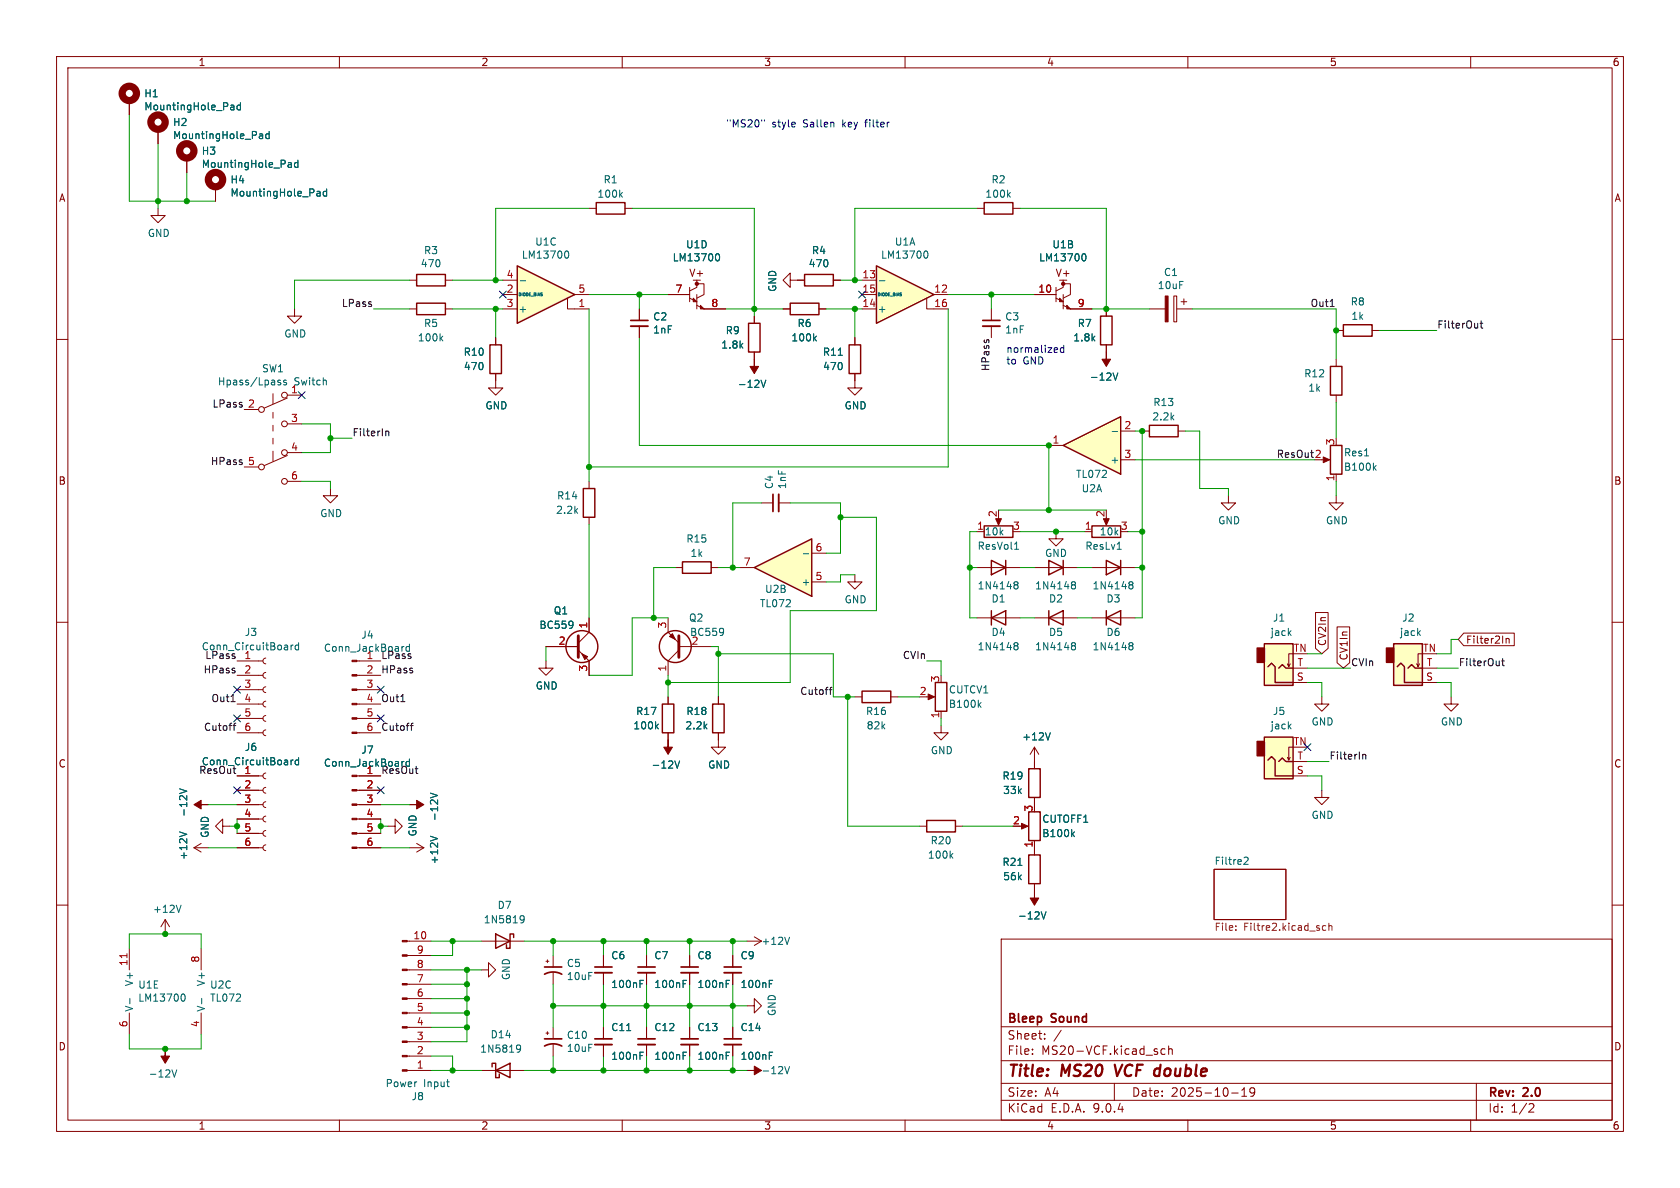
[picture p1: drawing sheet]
<svg xmlns="http://www.w3.org/2000/svg" width="297mm" height="210mm" viewBox="0 0 297 210" stroke-linecap="round" stroke-linejoin="round" font-family="sans-serif">
<g fill="none" stroke="#840000" stroke-width=".18">
<path d="M10 10h277v190h-277zM12 12h273v186h-273zM60 10v2M110 10v2M160 10v2M210 10v2M260 10v2M38.1 33v2.6M10 60h2M285 60h2M186.7 94v1.3h1.3l-1.3 1.2-1.3-1.2h1.3M10 110h2"/>
<path d="M41.9 116.8h4.6M41.9 119.4h4.6M47 116.3l-.4 .2-.1 .3 .1 .4 .4 .1M47 118.9l-.4 .1-.1 .4 .1 .3 .4 .2M63.1 116.8h4.2M63.1 119.4h4.2M172.7 109.2h7.6M172.7 100.3h7.6M182.9 109.2h7.6M182.9 100.3h7.6M193 109.2h7.7M193 100.3h7.7"/>
<path d="M285 110h2M41.9 121.9h4.6M41.9 124.5h4.6M41.9 127h4.6M41.9 129.5h4.6M47 121.4l-.4 .2-.1 .3 .1 .4 .4 .1M47 124l-.4 .1-.1 .4 .1 .3 .4 .2M47 126.5l-.4 .1-.1 .4 .1 .4 .4 .1M47 129l-.4 .2-.1 .3 .1 .4 .4 .1M63.1 121.9h4.2M63.1 124.5h4.2M63.1 127h4.2"/>
<path d="M63.1 129.5h4.2M151.1 123.2h1.3M157.5 123.2h1.2M163.8 123.2h1M166.4 128.3v1.2h1.2l-1.2 1.3-1.3-1.3h1.3M166.4 125.7v1.3M182.9 132.1l-.8 1.3M182.9 132.1l.7 1.3M182.9 132.1v3.8M233.7 139.7v1.3h1.2l-1.2 1.2-1.3-1.2h1.3M162.6 146.1h1.2M168.9 146.1h1.3"/>
<path d="M180.3 146.1h1.1M182.9 141v1.2M182.9 148.6v2.5M182.9 156.2v1.3M214.6 153.7h12.7v8.9h-12.7zM10 160h2M114.3 168.9v2M114.3 172v2M121.9 168.9v2M121.9 172v2M177 166h108v32h-108zM285 160h2"/>
<path d="M60 198v2M106.7 181.6v2M106.7 184.7v2M110 198v2M114.3 181.6v2M114.3 184.7v2M121.9 181.6v2M121.9 184.7v2M129.5 181.6v2M129.5 184.7v2M160 198v2M177 194.5h108"/>
<path d="M177 191.5h108M177 187.5h108M177 181.5h108M182.5 186.3v.1M182.5 185.5v.1M184.7 183.6v.1M184.7 182.8v.1M187.6 182.1l-1.3 2M197 191.5v3M206 185.5l-.5-.1-.3 .3v.4l.2 .2h.6M206.6 185.5l.2-.1 .4 .1v.9M206.6 184.9v1.5"/>
<path d="M210 198v2M217.7 193.2h1.2M219.5 193.8h.9M219.5 192.7l.5-.4v1.5M221.8 192.9l-.3 .3h-.3l-.2-.3 .1-.5 .4-.1 .2 .1a.99 .99 0 0 1-.3 1.4h-.3M260 198v2M261 191.5v6.5M270.5 195.1l.5 .1 .2 .3-1 1.1h1"/>
</g>
<path d="M197.1 188.2l.4 2" fill="none" stroke="#840000" stroke-width=".4"/>
<g fill="none" stroke="#006464" stroke-width=".18">
<path d="M56.2 33.8h.2l.2 .2v.7M56.6 34.6l-.4 .1M56.6 34.1l-.4 .1M57.7 33.9l-.3-.1-.3 .3 .2 .5h.4M57.7 33.4v1.3M51.5 114v.9M51.8 114l-.3 .3M52.8 114.1l-.4-.1-.2 .3 .1 .5h.5M52.8 113.6v1.3M71.4 114.3h-.2M72.4 114.3h-.5l-.1 .6M72.4 113.9v1.2"/>
<path d="M179.4 114.1l.1 .1M179.4 113.7l.3-.1 .2 .1 .1 .2-.3 .3M179.4 102.9l.3-.1 .2 .2 .1 .1-.3 .3M179.4 103.3l.1 .1M179.5 114.2h.2M179.5 114.2h-.1M179.5 103.4h.2M179.5 103.4h-.1M179.7 103.4l.3 .2-.1 .4-.2 .1-.3-.1M179.7 114.2l.3 .2-.1 .4-.2 .1-.3-.1M189.5 113.7l.4-.1 .2 .1v.2l-.2 .3M189.5 102.9l.4-.1 .2 .2v.1l-.2 .3"/>
<path d="M189.5 114.1l.2 .1M189.5 103.3l.2 .1M189.7 114.2h.2M189.7 103.4h.2M189.7 114.2h-.2M189.7 103.4h-.2M189.9 114.2l.2 .2v.4l-.2 .1-.4-.1M189.9 103.4l.2 .2v.4l-.2 .1-.4-.1M199.7 113.7l.4-.1 .1 .1 .1 .2-.2 .3M199.7 102.9l.4-.1 .1 .2 .1 .1-.2 .3M199.7 114.1l.1 .1M199.7 103.3l.1 .1"/>
<path d="M199.8 114.2h.3M199.8 103.4h.3M199.8 114.2h-.1M199.8 103.4h-.1M200.1 114.2l.2 .2-.1 .4-.1 .1-.4-.1M200.1 103.4l.2 .2-.1 .4-.1 .1-.4-.1M173.1 124.6l.3 .4M173.4 124.2l-.4 .5M185.7 129.5l-.4 1.3M168.1 151.2l.4 .5M168.5 150.9l-.5 .4M179.9 153h.8"/>
<path d="M189.6 147.4l.3 .5M189.9 147.1l-.4 .4M220 151.6l.4-.1 .3 .4-.8 .9h.8M120.8 173.9h.4M120.8 173.3h.6M128.4 173.9h.4M128.4 173.3h.6M184.1 161.2l.4 1.3 .4-1.3M110.8 182.2h.7M113.1 186.6h.5M113.1 186h.6M120.8 186.6h.4"/>
<path d="M120.8 186h.6M128.4 186.6h.4M128.4 186h.6M136 186.6h.4M136 186h.6M138.7 188.5l.5 1.3 .4-1.3"/>
</g>
<path d="M218.5 164.3v.2M218.5 163.7v.1M234.4 163.7l-.4-.1-.2 .3 .1 .5h.5M234.9 163.7l.2-.1 .3 .1 .1 .8M234.9 163.2v1.3" fill="none" stroke="#725600" stroke-width=".18"/>
<g fill="#840000" stroke="#840000" stroke-width=".18">
<path d="M132.1 189.2h1.2v-.7l1.3 .7-1.3 .8v-.8z"/>
<path d="M164.1 122.7l1.1 .5-1.1 .5z"/>
<path d="M180.6 145.5l1.1 .6-1.1 .5z"/>
<path d="M182.9 157.5v1.3h.7l-.7 1.2-.8-1.2h.8z"/>
<path d="M62.2 116.7h.9v.3h-.9z"/>
<path d="M62.2 119.3h.9v.2h-.9z"/>
<path d="M62.2 121.8h.9v.2h-.9z"/>
<path d="M62.2 124.3h.9v.3h-.9z"/>
<path d="M62.2 126.9h.9v.2h-.9z"/>
<path d="M62.2 129.4h.9v.3h-.9z"/>
</g>
<path d="M112.8 170.9h3M120.4 170.9h3M105.2 183.6h3M112.8 183.6h3M120.4 183.6h3M128 183.6h3.1" fill="none" stroke="#840000" stroke-width=".3"/>
<path d="M112.8 172h3M120.4 172h3M105.2 184.7h3M112.8 184.7h3M120.4 184.7h3M128 184.7h3.1" fill="none" stroke="#840000" stroke-width=".33"/>
<circle cx="38.1" cy="31.7" r="1.27" fill="none" stroke="#840000" stroke-width="1.3"/>
<g fill="none" stroke="#840000" stroke-width=".25">
<path d="M175.3 99.1l2.5 1.2-2.5 1.3zM177.8 99.1v2.5M185.4 99.1l2.6 1.2-2.6 1.3zM188 99.1v2.5M195.6 99.1l2.5 1.2-2.5 1.3zM198.1 99.1v2.5M175.3 109.2l2.5-1.2v2.5zM175.3 108v2.5M185.4 109.2l2.6-1.2v2.5zM185.4 108v2.5M195.6 109.2l2.5-1.2v2.5zM195.6 108v2.5"/>
<path d="M152.4 122.2h5.1v2h-5.1zM165.4 120.7h2v5h-2zM181.9 135.9h2v5.1h-2zM163.8 145h5.1v2.1h-5.1zM181.9 143.5h2v5.1h-2zM181.9 151.1h2v5.1h-2z"/>
</g>
<path d="M223.5 130.3h5.1v7.4h-5.1z" fill="#ffffc2"/>
<path d="M222.2 131.1h1.3v2.5h-1.3z" fill="#840000" stroke="#840000" stroke-width=".25"/>
<path d="M223.5 130.3h5.1v7.4h-5.1zM224.2 134.4l.6-.7 .6 .7v2.8h3.2M226.1 134.6l.6-.6 .6 .6h1.3M87 188.6v-.6h.6v2.5h.7v-.6M87.6 189.2l2.6-1.2v2.5z" fill="none" stroke="#840000" stroke-width=".25"/>
<g fill="none" stroke="#840000" stroke-width=".18">
<path d="M58.4 86.4v1.2h1.3l-1.3 1.3-1.3-1.3h1.3M228.1 133.9l-.3 .5M228.6 132.1h-.8v2.3l-.2-.5M228.6 134.6h2.5M228.6 137.2h2.5M72 179.1h4.2M72 176.5h4.2M72 174h4.2M72 171.5h4.2M72 168.9h4.2M72 166.4h4.2M85.1 171.5h1.3v-1.3l1.2 1.3-1.2 1.2v-1.2"/>
<path d="M96.5 169.9h.5M96.8 169.7v.5M97.8 168.9v2M97.8 172v2M72 189.2h4.2M72 186.7h4.2M72 184.2h4.2M72 181.6h4.2M85.1 189.2h7.6"/>
</g>
<g fill="#840000" stroke="#840000" stroke-width=".18">
<path d="M133.3 63.5v1.3h.8l-.8 1.2-.7-1.2h.7z"/>
<path d="M71.1 189.1h.9v.3h-.9z"/>
<path d="M71.1 186.6h.9v.2h-.9z"/>
<path d="M71.1 184h.9v.3h-.9z"/>
<path d="M71.1 181.5h.9v.2h-.9z"/>
<path d="M71.1 178.9h.9v.3h-.9z"/>
<path d="M71.1 176.4h.9v.3h-.9z"/>
<path d="M71.1 173.9h.9v.2h-.9z"/>
<path d="M71.1 171.3h.9v.3h-.9z"/>
<path d="M71.1 168.8h.9v.2h-.9z"/>
<path d="M71.1 166.2h.9v.3h-.9z"/>
</g>
<path d="M134.5 67.2l.5 1.3 .4-1.3M78.9 191.2h.5M79.3 192.1h.1M91.4 184.8l.4-.1 .2 .2a.84 .84 0 0 1-.3 1.1h-.3M92 185.3l-.2 .2h-.4" fill="none" stroke="#006464" stroke-width=".18"/>
<path d="M96.3 172.2a3.2 3.2 0 0 1 3 0M96.3 170.9h3" fill="none" stroke="#840000" stroke-width=".3"/>
<path d="M91.4 47l10.2 5.1-10.2 5.1z" fill="#ffffc2"/>
<g fill="none" stroke="#840000" stroke-width=".18">
<path d="M22.9 17.8v2.5M27.9 36.8v1.3h1.3l-1.3 1.3-1.2-1.3h1.2M27.9 22.9v2.5M33 27.9v2.6M104.1 36.8h1.3M110.5 36.8h1.3M52.1 54.6v1.3h1.2l-1.2 1.3-1.3-1.3h1.3M72.4 49.5h1.3M72.4 54.6h1.3M78.7 49.5h1.3M78.7 54.6h1.3M87.6 59.7v1.3"/>
<path d="M88.9 49.5h2.5M88.9 52.1h2.5M88.9 54.6h2.5M100.3 52.7v1.9h3.8M101.6 52.1h2.5M113 54.6v2M113 57.7v2M118.1 52.1h3.8M121.9 50.8v2.5M121.9 52.7l1.3 .6M123.2 49.5v1.3l-1.3 .6M123.2 50.2h1.3v1.9l-1.3 .6"/>
<path d="M123.2 54l1.3 .6h3.8M123.2 52.1v2.5M133.3 55.9v1.3M138.4 54.6h1.3M139.7 49.5v-1.2l-1.3 1.2 1.3 1.3v-1.3h2.5M144.8 54.6h1.2M147.3 49.5h1.3M236.2 58.4h1.3M242.6 58.4h1.2M43.2 72.4h2.5M48.3 69.6v1.8M48.3 72.9v1"/>
<path d="M48.3 75.2v1M48.3 77.5v1M48.3 79.8v1.7M50.8 70.4l-4.1 1.7M50.8 69.9h2.5M50.8 74.9h2.5M87.6 66v2.6h1.3l-1.3 1.3-1.2-1.3h1.2M133.3 62.2v1.3M201.9 76.2h1.3M208.3 76.2h1.2M236.2 63.5v1.3M236.2 69.9v1.2"/>
<path d="M43.2 82.6h2.5M50.8 80.5l-4.1 1.8M50.8 80h2.5M50.8 85.1h2.5M104.1 85.1v1.3M104.1 91.4v1.3M172.7 94h1.3M176.5 91.4v1.1M217.2 87.6v1.3h1.2l-1.2 1.3-1.3-1.3h1.3M233.7 81.3h1M236.2 87.6v1.3h1.3l-1.3 1.3-1.3-1.3h1.3M236.2 83.8v1.3"/>
<path d="M96.5 116.8v1.3h1.3l-1.3 1.3-1.3-1.3h1.3M96.5 114.3h5.7M102.2 114.9l1.9 1.9v2.6M104.1 109.2v2.6l-1.9 1.9M118.1 109.2v2.6l1.9 1.9M119.4 100.3h1.2M120 114.3h5.7M120 114.9l-1.9 1.9v2.6M125.7 100.3h1.3M118.1 123.2v1.3M118.1 129.5v1.3M127 129.5v2.6h1.3l-1.3 1.3-1.3-1.3h1.3"/>
<path d="M127 123.2v1.3M39.4 146.1v-1.3l-1.3 1.3 1.3 1.2v-1.2h1.2M68.6 146.1h1.2v-1.3l1.3 1.3-1.3 1.2v-1.2M72.4 149.9h2.5M73.7 149.1l1.2 .8M74.9 149.9l-1.2 .7M85.1 166.4h7.6M106.7 168.9v2M106.7 172v2M129.5 168.9v2M129.5 172v2M132.1 177.8h1.2v-1.3l1.3 1.3-1.3 1.3v-1.3"/>
<path d="M132.1 166.4h2.5M133.3 165.6l1.3 .8M134.6 166.4l-1.3 .7M96.5 182.6h.5M96.8 182.4v.5M97.8 181.6v2M97.8 184.7v2"/>
<circle cx="46.2" cy="72.4" r=".51"/>
<circle cx="50.3" cy="74.9" r=".51"/>
<circle cx="50.3" cy="69.9" r=".51"/>
<circle cx="46.2" cy="82.6" r=".51"/>
<circle cx="50.3" cy="85.1" r=".51"/>
<circle cx="50.3" cy="80" r=".51"/>
</g>
<g fill="none" stroke="#840000" stroke-width=".25">
<path d="M105.4 35.8h5.1v2h-5.1zM73.7 53.6h5v2h-5zM73.7 48.5h5v2h-5zM91.4 47l10.2 5.1-10.2 5.1zM132.3 57.2h2.1v5h-2.1zM139.7 53.6h5.1v2h-5.1zM142.2 48.5h5.1v2h-5.1zM237.5 57.4h5.1v2h-5.1zM86.6 61h2v5h-2zM203.2 75.2h5.1v2h-5.1zM235.2 64.8h2v5.1h-2zM235.2 78.7h2v5.1h-2z"/>
<path d="M103.1 86.4h2.1v5h-2.1zM120.6 99.3h5.1v2h-5.1zM174 93h5.1v2h-5.1zM117.1 124.5h2v5h-2zM126 124.5h2v5h-2zM87.6 165.1l2.6 1.3-2.6 1.2zM90.8 165.7v-.6h-.6v2.5h-.7v-.6"/>
<circle cx="102.9" cy="114.3" r="2.82"/>
<circle cx="119.4" cy="114.3" r="2.82"/>
</g>
<g fill="none" stroke="#006464" stroke-width=".18">
<path d="M40.9 18.6h.3l.2 .2v.6M41.4 19.4h-.5M41.4 18.9h-.5M42.5 18.6h-.4l-.2 .2 .1 .6h.5M42.5 18.2v1.2M46 23.7h.3l.1 .1v.7M46.4 24.4l-.4 .1M46.4 24h-.4M47.6 23.7h-.4l-.2 .2 .1 .5h.5M47.6 23.2v1.3M51.1 28.7h.2l.2 .2v.7M51.5 29.5l-.4 .1"/>
<path d="M51.5 29l-.4 .1M52.7 28.8l-.4-.1-.2 .3 .1 .5h.5M52.7 28.3v1.3M109.7 34.4l.3 .5M110 34l-.4 .5M77.9 59.8l.4 .5M78.3 59.4l-.5 .5M92 49.6h.9M100 44.4h.1a.68 .68 0 0 1 .5 .6 .68 .68 0 0 1-.5 .6h-.1M126.7 44.9h.1a.68 .68 0 0 1 .4 .6 .68 .68 0 0 1-.4 .6h-.1M144 59.8l.3 .5M144.3 59.4l-.5 .5"/>
<path d="M49.2 67.6l.4 .1 .1 .2-.2 .1h-.4M49.2 67.3h.4M50.6 67.3l-.3-.1-.2 .2 .1 .2 .4 .1v.3h-.5M179.4 97.1h.7M179.6 96l.1-.2v1.3M241.2 80.6h.8M242.9 82.6l.4 .5M243.3 82.3l-.5 .5M101.2 109.9a1.07 1.07 0 0 1-.1 1M101.3 110.3l-.1 .2M127.8 111.1l.1 .1a1.07 1.07 0 0 1-.2 1M127.9 111.6l-.1 .2"/>
<path d="M116 128.4l.4 .4M116.4 128l-.5 .5M119.3 134.5l.4 1.3 .4-1.3M76.1 147.8l1.3 .4M76.1 140.2l1.3 .4-1.3 .4M92.1 161.9h.3l.2 .1a.84 .84 0 0 1-.3 1.1h-.2M92.7 162.4l-.3 .3-.3-.1M113.1 173.9h.5M113.1 173.3h.6M136 173.9h.4M136 173.3h.6M139.6 165.7l-.4 1.2"/>
</g>
<path d="M111.5 56.6h3.1M105.2 170.9h3M128 170.9h3.1M96.3 184.9a3.2 3.2 0 0 1 3 0M96.3 183.6h3" fill="none" stroke="#840000" stroke-width=".3"/>
<path d="M111.5 57.7h3.1M105.2 172h3M128 172h3.1" fill="none" stroke="#840000" stroke-width=".33"/>
<g fill="#840000" stroke="#840000" stroke-width=".18">
<path d="M176 91.7h1l-.5 1.1z"/>
<path d="M122.6 52.7l.6 .6h-.6z"/>
<path d="M123.8 54l.7 .6h-.7z"/>
<path d="M72.4 142.2h1.3v-.7l1.2 .7-1.2 .8v-.8z"/>
<path d="M102.9 115.6l1 .5-.5 .5z"/>
<path d="M118.4 112.5l.5-.5 .5 1z"/>
<path d="M118.1 130.8v1.3h.8l-.8 1.3-.8-1.3h.8z"/>
<path d="M233.9 80.8l1.2 .5-1.2 .5z"/>
</g>
<circle cx="123.2" cy="50.2" r=".25" fill="#840000" stroke="#840000" stroke-width=".25"/>
<g fill="none" stroke="#840000" stroke-width="1.3">
<circle cx="22.9" cy="16.5" r="1.27"/>
<circle cx="27.9" cy="21.6" r="1.27"/>
<circle cx="33" cy="26.7" r="1.27"/>
</g>
<path d="M102.2 112.4v3.8M120 112.4v3.8" fill="none" stroke="#840000" stroke-width=".51"/>
<path d="M154.9 47l10.2 5.1-10.2 5.1z" fill="#ffffc2"/>
<g fill="none" stroke="#840000" stroke-width=".18">
<path d="M172.7 36.8h1.3M179.1 36.8h1.2M151.1 59.7v1.3M152.4 49.5h2.5M152.4 52.1h2.5M152.4 54.6h2.5M163.8 52.7v1.9h3.8M165.1 52.1h2.5M175.3 54.6v2M175.3 57.7v2M182.9 52.1h3.8M186.7 50.8v2.5"/>
<path d="M186.7 52.7l1.3 .6M188 49.5v1.3l-1.3 .6M188 50.2h1.2v1.9l-1.2 .6M188 54l1.2 .6h3.8M188 52.1v2.5M151.1 66v2.6h1.3l-1.3 1.3-1.2-1.3h1.2M22.9 167.6v3.9M22.9 179.1v3.8"/>
</g>
<path d="M174 35.8h5.1v2h-5.1zM154.9 47l10.2 5.1-10.2 5.1zM150.1 61h2v5h-2z" fill="none" stroke="#840000" stroke-width=".25"/>
<path d="M178.3 34.4l.3 .5M178.6 34l-.5 .5M155.5 49.6h.9M163.5 44.4h.1a.68 .68 0 0 1 .5 .6 .68 .68 0 0 1-.5 .6h-.1M191.4 44.9h.2a.68 .68 0 0 1 .4 .6 .68 .68 0 0 1-.4 .6h-.2M148.2 62.8h.7M23 176.5v1M32.2 175.8l.1-.1a.68 .68 0 0 1 .4 .6 .68 .68 0 0 1-.4 .7l-.1-.1" fill="none" stroke="#006464" stroke-width=".18"/>
<circle cx="188" cy="50.2" r=".25" fill="#840000" stroke="#840000" stroke-width=".25"/>
<g fill="#840000" stroke="#840000" stroke-width=".18">
<path d="M187.3 52.7l.7 .6h-.7z"/>
<path d="M188.6 54l.6 .6h-.6z"/>
</g>
<path d="M173.7 56.6h3.1" fill="none" stroke="#840000" stroke-width=".3"/>
<path d="M173.7 57.7h3.1" fill="none" stroke="#840000" stroke-width=".33"/>
<path d="M22.4 168.6v.7" fill="none" stroke="#a90000" stroke-width=".18"/>
<path d="M246.4 113.8h5.1v7.4h-5.1z" fill="#ffffc2"/>
<path d="M245.1 114.6h1.3v2.5h-1.3z" fill="#840000" stroke="#840000" stroke-width=".25"/>
<path d="M246.4 113.8h5.1v7.4h-5.1zM247 117.9l.6-.7 .7 .7v2.8h3.2M248.9 118.1l.7-.6 .6 .6h1.3" fill="none" stroke="#840000" stroke-width=".25"/>
<path d="M251 117.3l-.3 .6M251.5 115.6h-.8v2.3l-.3-.6M251.5 118.1h2.5M251.5 120.7h2.5M256.5 123.2v1.3h1.3l-1.3 1.2-1.2-1.2h1.2" fill="none" stroke="#840000" stroke-width=".18"/>
<path d="M29.2 185.4v1.3h.8l-.8 1.3-.8-1.3h.8z" fill="#840000" stroke="#840000" stroke-width=".18"/>
<path d="M30.4 189.1l.4 1.3 .4-1.3" fill="none" stroke="#006464" stroke-width=".18"/>
<path d="M223.5 113.8h5.1v7.4h-5.1z" fill="#ffffc2"/>
<path d="M222.2 114.6h1.3v2.5h-1.3z" fill="#840000" stroke="#840000" stroke-width=".25"/>
<path d="M193 93h5.1v2h-5.1zM223.5 113.8h5.1v7.4h-5.1zM224.2 117.9l.6-.7 .6 .7v2.8h3.2M226.1 118.1l.6-.6 .6 .6h1.3" fill="none" stroke="#840000" stroke-width=".25"/>
<g fill="none" stroke="#840000" stroke-width=".18">
<path d="M191.8 94h1.2M195.6 91.4v1.1M228.1 117.3l-.3 .6M228.6 115.6h-.8v2.3l-.2-.6M228.6 118.1h2.5M228.6 120.7h2.5M34.3 149.9l1.3 .7M34.3 149.9h2.5M35.6 149.1l-1.3 .8M29.2 162.6l-.8 1.2M29.2 162.6l.8 1.2M29.2 162.6v2.5"/>
<path d="M35.6 167.6v3.9M35.6 179.1v3.8"/>
</g>
<path d="M197.5 97.1h.7M31.7 139.4l1.3 .5-1.3 .4M31.7 147.1l1.3 .4M32 160l-.4 1.3M35.7 176.5v1" fill="none" stroke="#006464" stroke-width=".18"/>
<g fill="#840000" stroke="#840000" stroke-width=".18">
<path d="M195.1 91.7h1l-.5 1.1z"/>
<path d="M34.3 142.2l1.3-.7v.7h1.2h-1.2v.8z"/>
</g>
<path d="M133.3 100.3l10.2-5v10.1z" fill="#ffffc2"/>
<path d="M133.3 100.3l10.2-5v10.1z" fill="none" stroke="#840000" stroke-width=".25"/>
<path d="M143.5 97.8h2.5M130.8 100.3h2.5M143.5 102.9h2.5M151.1 101.6v1.3h1.3l-1.3 1.2-1.2-1.2h1.2" fill="none" stroke="#840000" stroke-width=".18"/>
<path d="M142 97.9h1" fill="none" stroke="#006464" stroke-width=".18"/>
<path d="M188 78.7l10.1-5v10.1z" fill="#ffffc2"/>
<path d="M194.6 55.9h2v5.1h-2zM188 78.7l10.1-5v10.1z" fill="none" stroke="#840000" stroke-width=".25"/>
<g fill="none" stroke="#840000" stroke-width=".18">
<path d="M22.9 17.8v2.5M27.9 22.9v2.5M33 27.9v2.6M38.1 33v2.6M87.6 59.7v1.3M113 54.6v2M113 57.7v2M118.1 52.1h3.8M124.5 54.6h3.8M133.3 55.9v1.3M138.4 54.6h1.3M141 49.5h1.2"/>
<path d="M144.8 54.6h1.2M147.3 49.5h1.3M151.1 59.7v1.3M182.9 52.1h3.8M189.2 54.6h3.8M195.6 54.6v1.3M203.2 54.6h2.8M207.5 52.3h.5v4.6h-.5zM208 54.6h2.8M208.8 53.3h1M209.3 52.8v1M87.6 66v1.3"/>
<path d="M133.3 62.2v1.3M151.1 66v1.3M185.4 78.7h2.6M195.6 61v1.2M198.1 76.2h2.6M134.6 88.9h2.1M137.7 88.9h2M198.1 81.3h2.6M96.5 114.3h5.7M104.1 109.2v2.6M104.1 116.8v2.6M232.6 108.3h2.2v6.3l-1.1 1-1.1-1z"/>
<path d="M236.4 110.8h2.2v6.4l-1.1 .9-1.1-.9zM258.8 111.9h8.9v2.2h-8.9l-1-1.1zM266.3 112.9v.8M266.3 113l.1-.1h.3l.1 .8M41.9 137.2h4.6M41.9 139.7h4.6M47 136.7l-.4 .1-.1 .4 .1 .3 .4 .2M47 139.2l-.4 .1-.1 .4 .1 .4 .4 .1M63.1 137.2h4.2M63.1 139.7h4.2M118.1 123.2v1.3M118.1 129.5v1.3"/>
<path d="M127 123.2v1.3M127 129.5v1.3M182.9 134.6v1.3M233.7 123.2v1.3h1.2l-1.2 1.2-1.3-1.2h1.3M41.9 142.2h4.6M41.9 144.8h4.6M41.9 147.3h4.6M41.9 149.9h4.6M47 141.7l-.4 .2-.1 .3 .1 .4 .4 .1M47 144.3l-.4 .1-.1 .4 .1 .3 .4 .2M47 146.8l-.4 .2-.1 .3 .1 .4 .4 .1M47 149.4l-.4 .1-.1 .4 .1 .3 .4 .2"/>
<path d="M63.1 142.2h4.2M63.1 144.8h4.2M63.1 147.3h4.2M63.1 149.9h4.2M182.9 141v1.2M182.9 148.6v2.5M182.9 156.2v1.3M106.7 168.9v2M106.7 172v2M114.3 168.9v2M114.3 172v2M121.9 168.9v2"/>
<path d="M121.9 172v2M129.5 168.9v2M129.5 172v2M106.7 181.6v2M106.7 184.7v2M114.3 181.6v2M114.3 184.7v2M121.9 181.6v2M121.9 184.7v2M129.5 181.6v2M129.5 184.7v2"/>
</g>
<g fill="none" stroke="#006464" stroke-width=".18">
<path d="M40.9 18.6h.3l.2 .2v.6M41.4 19.4h-.5M41.4 18.9h-.5M42.5 18.6h-.4l-.2 .2 .1 .6h.5M42.5 18.2v1.2M46 23.7h.3l.1 .1v.7M46.4 24.4l-.4 .1M46.4 24h-.4M47.6 23.7h-.4l-.2 .2 .1 .5h.5M47.6 23.2v1.3M51.1 28.7h.2l.2 .2v.7M51.5 29.5l-.4 .1"/>
<path d="M51.5 29l-.4 .1M52.7 28.8l-.4-.1-.2 .3 .1 .5h.5M52.7 28.3v1.3M56.2 33.8h.2l.2 .2v.7M56.6 34.6l-.4 .1M56.6 34.1l-.4 .1M57.7 33.9l-.3-.1-.3 .3 .2 .5h.4M57.7 33.4v1.3M126.7 44.9h.1a.68 .68 0 0 1 .4 .6 .68 .68 0 0 1-.4 .6h-.1M144 59.8l.3 .5M144.3 59.4l-.5 .5M191.4 44.9h.2a.68 .68 0 0 1 .4 .6 .68 .68 0 0 1-.4 .6h-.2"/>
<path d="M134.5 67.2l.5 1.3 .4-1.3M148.2 62.8h.7M196.6 76.3h1M196.8 65.9l.4 1.3 .4-1.3M101.2 109.9a1.07 1.07 0 0 1-.1 1M101.3 110.3l-.1 .2M31.7 139.4l1.3 .5-1.3 .4M51.5 134.4v.8M51.8 134.4l-.3 .2M52.8 134.4h-.4l-.2 .2 .1 .5h.5M52.8 133.9v1.3M71.4 134.6l-.2 .1"/>
<path d="M72.4 134.7h-.5l-.1 .5M72.4 134.2v1.3M116 128.4l.4 .4M116.4 128l-.5 .5M119.3 134.5l.4 1.3 .4-1.3M185.7 129.5l-.4 1.3M31.7 147.1l1.3 .4M76.1 140.2l1.3 .4-1.3 .4M76.1 147.8l1.3 .4M179.9 153h.8M189.6 147.4l.3 .5M189.9 147.1l-.4 .4"/>
<path d="M113.1 173.9h.5M113.1 173.3h.6M120.8 173.9h.4M120.8 173.3h.6M128.4 173.9h.4M128.4 173.3h.6M136 173.9h.4M136 173.3h.6M184.1 161.2l.4 1.3 .4-1.3M110.8 182.2h.7M113.1 186.6h.5M113.1 186h.6"/>
<path d="M120.8 186.6h.4M120.8 186h.6M128.4 186.6h.4M128.4 186h.6M136 186.6h.4M136 186h.6"/>
</g>
<path d="M136.7 87.4v3" fill="none" stroke="#840000" stroke-width=".3"/>
<path d="M137.7 87.4v3" fill="none" stroke="#840000" stroke-width=".33"/>
<g fill="#840000" stroke="#840000" stroke-width=".18">
<path d="M62.2 137h.9v.3h-.9z"/>
<path d="M62.2 139.6h.9v.2h-.9z"/>
<path d="M62.2 142.1h.9v.3h-.9z"/>
<path d="M62.2 144.7h.9v.2h-.9z"/>
<path d="M62.2 147.2h.9v.2h-.9z"/>
<path d="M62.2 149.7h.9v.3h-.9z"/>
<path d="M206 52.3h.5v4.6h-.5z"/>
<path d="M195.6 62.2v1.3h.7l-.7 1.3-.8-1.3h.8z"/>
</g>
<g fill="none" stroke="#0f0f0f" stroke-width=".18">
<path d="M235.2 54.2h.7M261.7 57.1h.4M261.8 56.7v1.1l.3 .2M68.2 76.2v.8M68.2 76.3l.2-.1 .3 .1v.7M265.5 116.8h.5M265.7 116.4v1.1l.3 .2M40.8 124h.8M41.2 128.3h.5M41.7 127.8l-.3 .2v1.1M70.9 124h.7M72.6 128.3h.4"/>
<path d="M73 127.8l-.3 .2v1.1M146.6 121.9h.5M147.1 121.5l-.3 .2v1.1M240.9 133.3v.9M240.9 133.5l.2-.2 .3 .1 .1 .8"/>
</g>
<g fill="none" stroke="#009600" stroke-width=".18">
<path d="M22.9 20.3v15.3h15.2M27.9 25.4v11.4M33 30.5v5.1M104.1 36.8h-16.5v12.7M111.8 36.8h21.5v19.1M172.7 36.8h-21.6v12.7M180.3 36.8h15.3v17.8M66 54.6h6.4M72.4 49.5h-20.3v5.1M80 49.5h8.9M80 54.6h8.9M87.6 54.6v5.1"/>
<path d="M104.1 54.6v30.5M104.1 52.1h14M113 59.7v19h72.4v11.5M113 52.1v2.5M128.3 54.6h10.1M146 54.6h6.4M148.6 49.5h3.8M151.1 54.6v5.1M167.6 54.6v28h-63.5M167.6 52.1h15.3M175.3 52.1v2.5M193 54.6h10.2"/>
<path d="M210.8 54.6h25.4v8.9M243.8 58.4h10.2M53.3 74.9h5.1v5.1h-5.1M58.4 77.5h3.8M200.7 76.2h1.2v33h-1.2M209.5 76.2h2.6v10.2h5.1v1.2M236.2 71.1v6.4M53.3 85.1h5.1v1.3M104.1 92.7v16.5M134.6 88.9h-5.1v11.4M139.7 88.9h8.9v8.9h-2.6M148.6 91.4h6.3v16.6h-15.2v12.7h-21.6"/>
<path d="M172.7 94h-1.3v15.2h1.3M176.5 90.2h19.1M180.3 94h11.5M199.4 94h2.5M200.7 81.3h31.7M236.2 85.1v2.5M96.5 114.3v2.5M118.1 109.2h-6.3v10.2h-7.7M118.1 119.4v3.8M119.4 100.3h-3.8v8.9M125.7 114.3h1.3v8.9M127 100.3h3.8"/>
<path d="M127 115.6h20.3v7.6h3.8M151.1 101.6h-2.5v1.3h-2.6M163.8 116.8h2.6v2.6M171.4 100.3h1.3M180.3 100.3h2.6M180.3 109.2h2.6M190.5 100.3h2.5M190.5 109.2h2.5M200.7 100.3h1.2M231.1 118.1h7.7M231.1 115.6h2.6M254 118.1h3.8"/>
<path d="M257.8 113h-1.3v2.6h-2.5M149.9 123.2v22.9h12.7M158.7 123.2h3.9M166.4 127v1.3M231.1 120.7h2.6v2.5M231.1 137.2h2.6v2.5M231.1 134.6h3.8M254 120.7h2.5v2.5M36.8 149.9h5.1M36.8 142.2h5.1M40.6 146.1h1.3M41.9 144.8v2.5"/>
<path d="M67.3 149.9h5.1M67.3 146.1h1.3M67.3 142.2h5.1M67.3 144.8v2.5M170.2 146.1h8.9M22.9 167.6v-2.5h12.7v2.5M76.2 174h6.3M76.2 171.5h8.9M76.2 166.4h8.9M76.2 179.1h6.3M76.2 176.5h6.3M80 166.4v2.5h-3.8"/>
<path d="M82.5 171.5v12.7h-6.3M92.7 166.4h39.4M97.8 166.4v2.5M97.8 174v7.6M97.8 177.8h34.3M106.7 166.4v2.5M106.7 174v7.6M114.3 166.4v2.5M114.3 174v7.6M121.9 166.4v2.5M121.9 174v7.6M129.5 166.4v2.5"/>
<path d="M129.5 174v7.6M22.9 182.9v2.5h12.7v-2.5M76.2 189.2h8.9M76.2 181.6h6.3M76.2 186.7h3.8v2.5M92.7 189.2h39.4M97.8 186.7v2.5M106.7 186.7v2.5M114.3 186.7v2.5M121.9 186.7v2.5M129.5 186.7v2.5"/>
</g>
<g fill="none" stroke="#000084" stroke-width=".18">
<path d="M88.3 51.5l1.2 1.2M89.5 51.5l-1.2 1.2M151.8 51.5l1.2 1.2M153 51.5l-1.2 1.2M52.7 69.2l1.2 1.3M53.9 69.2l-1.2 1.3M41.3 126.4l1.2 1.2M41.3 139.1l1.2 1.2M41.3 121.3l1.2 1.2M42.5 126.4l-1.2 1.2M42.5 139.1l-1.2 1.2M42.5 121.3l-1.2 1.2"/>
<path d="M66.7 126.4l1.2 1.2M66.7 139.1l1.2 1.2M66.7 121.3l1.2 1.2M67.9 126.4l-1.2 1.2M67.9 139.1l-1.2 1.2M67.9 121.3l-1.2 1.2M230.5 131.5l1.2 1.2M231.7 131.5l-1.2 1.2"/>
</g>
<path d="M134.7 21.2v.2M135.1 21.2v.2M186.9 61.5l.1 .3-.6 .1M188.1 61v1.3M188.1 61.5h-.4l-.2 .2 .1 .6h.5" fill="none" stroke="#0000c2" stroke-width=".18"/>
<g fill="#009600" stroke="#009600" stroke-width=".18">
<circle cx="82.5" cy="179.1" r=".46"/>
<circle cx="67.3" cy="146.1" r=".46"/>
<circle cx="114.3" cy="166.4" r=".46"/>
<circle cx="106.7" cy="166.4" r=".46"/>
<circle cx="121.9" cy="166.4" r=".46"/>
<circle cx="118.1" cy="120.7" r=".46"/>
<circle cx="82.5" cy="181.6" r=".46"/>
<circle cx="82.5" cy="176.5" r=".46"/>
<circle cx="82.5" cy="174" r=".46"/>
<circle cx="82.5" cy="171.5" r=".46"/>
<circle cx="29.2" cy="165.1" r=".46"/>
<circle cx="29.2" cy="185.4" r=".46"/>
<circle cx="41.9" cy="146.1" r=".46"/>
<circle cx="114.3" cy="189.2" r=".46"/>
<circle cx="106.7" cy="189.2" r=".46"/>
<circle cx="121.9" cy="189.2" r=".46"/>
<circle cx="129.5" cy="177.8" r=".46"/>
<circle cx="121.9" cy="177.8" r=".46"/>
<circle cx="114.3" cy="177.8" r=".46"/>
<circle cx="129.5" cy="189.2" r=".46"/>
<circle cx="129.5" cy="166.4" r=".46"/>
<circle cx="106.7" cy="177.8" r=".46"/>
<circle cx="97.8" cy="177.8" r=".46"/>
<circle cx="97.8" cy="189.2" r=".46"/>
<circle cx="80" cy="189.2" r=".46"/>
<circle cx="97.8" cy="166.4" r=".46"/>
<circle cx="80" cy="166.4" r=".46"/>
<circle cx="58.4" cy="77.5" r=".46"/>
<circle cx="87.6" cy="49.5" r=".46"/>
<circle cx="87.6" cy="54.6" r=".46"/>
<circle cx="113" cy="52.1" r=".46"/>
<circle cx="133.3" cy="54.6" r=".46"/>
<circle cx="104.1" cy="82.6" r=".46"/>
<circle cx="33" cy="35.6" r=".46"/>
<circle cx="27.9" cy="35.6" r=".46"/>
<circle cx="149.9" cy="123.2" r=".46"/>
<circle cx="171.4" cy="100.3" r=".46"/>
<circle cx="201.9" cy="100.3" r=".46"/>
<circle cx="127" cy="115.6" r=".46"/>
<circle cx="129.5" cy="100.3" r=".46"/>
<circle cx="115.6" cy="109.2" r=".46"/>
<circle cx="195.6" cy="54.6" r=".46"/>
<circle cx="201.9" cy="94" r=".46"/>
<circle cx="201.9" cy="76.2" r=".46"/>
<circle cx="175.3" cy="52.1" r=".46"/>
<circle cx="185.4" cy="78.7" r=".46"/>
<circle cx="236.2" cy="58.4" r=".46"/>
<circle cx="186.7" cy="94" r=".46"/>
<circle cx="185.4" cy="90.2" r=".46"/>
<circle cx="151.1" cy="49.5" r=".46"/>
<circle cx="151.1" cy="54.6" r=".46"/>
<circle cx="148.6" cy="91.4" r=".46"/>
</g>
<g font-size="2.8" fill="#840000">
<text x="178" y="190.9">Title:</text>
<text x="187.7" y="190.9">MS20</text>
<text x="198" y="190.9">VCF double</text>
</g>
<g font-size="2.1" fill="#840000">
<text x="178" y="184">Sheet:</text>
<text x="178" y="181.2">Bleep</text>
<text x="186" y="181.2">Sound</text>
<text x="178" y="186.7">File:</text>
<text x="184.1" y="186.7">MS20-VCF.kicad_sch</text>
<text x="178" y="196.9">KiCad</text>
<text x="178" y="194.1">Size:</text>
<text x="184.7" y="194.1">A4</text>
<text x="185.7" y="196.9">E.D.A.</text>
<text x="193.3" y="196.9">9.0.4</text>
<text x="200" y="194.1">Date:</text>
<text x="207" y="194.1">2025-10-19</text>
<text x="263" y="194.3">Rev:</text>
<text x="263" y="196.9">Id:</text>
<text x="267.1" y="196.9">1/2</text>
<text x="269.4" y="194.3">2.0</text>
</g>
<g font-size="1.8" fill="#840000">
<text x="35" y="11.9">1</text>
<text x="85" y="11.9">2</text>
<text x="135" y="11.9">3</text>
<text x="185" y="11.9">4</text>
<text x="235" y="11.9">5</text>
<text x="285" y="11.9">6</text>
<text x="10.3" y="35.9">A</text>
<text x="285.3" y="35.9">A</text>
<text x="121.8" y="49.1">V+</text>
<text x="186.5" y="49.1">V+</text>
<text x="10.3" y="85.9">B</text>
<text x="285.3" y="85.9">B</text>
<text x="259.1" y="114">Filter2In</text>
<text x="234.6" y="114.3" transform="rotate(-90 234.6 114.3)">CV2In</text>
<text x="238.4" y="116.8" transform="rotate(-90 238.4 116.8)">CV1In</text>
<text x="10.3" y="135.9">C</text>
<text x="285.3" y="135.9">C</text>
<text x="10.3" y="185.9">D</text>
<text x="285.3" y="185.9">D</text>
<text x="35" y="199.9">1</text>
<text x="85" y="199.9">2</text>
<text x="135" y="199.9">3</text>
<text x="185" y="199.9">4</text>
<text x="235" y="199.9">5</text>
<text x="285" y="199.9">6</text>
</g>
<g font-size="1.8" fill="#006464">
<text x="25.4" y="17.4">H1</text>
<text x="25.4" y="19.7">MountingHole_Pad</text>
<text x="30.5" y="22.5">H2</text>
<text x="30.5" y="24.8">MountingHole_Pad</text>
<text x="35.6" y="27.6">H3</text>
<text x="35.6" y="29.9">MountingHole_Pad</text>
<text x="40.6" y="32.6">H4</text>
<text x="40.6" y="35">MountingHole_Pad</text>
<text x="105.5" y="35.2">100k</text>
<text x="106.6" y="32.6">R1</text>
<text x="174.1" y="35.2">100k</text>
<text x="175.2" y="32.6">R2</text>
<text x="26" y="42.1">GND</text>
<text x="74.3" y="47.4">470</text>
<text x="74.9" y="45.1">R3</text>
<text x="92.2" y="45.9">LM13700</text>
<text x="94.5" y="43.6">U1C</text>
<text x="118.8" y="46.4">LM13700</text>
<text x="121.2" y="44.1">U1D</text>
<text x="142.9" y="47.4">470</text>
<text x="143.4" y="45.1">R4</text>
<text x="155.7" y="45.9">LM13700</text>
<text x="158.1" y="43.6">U1A</text>
<text x="183.6" y="46.4">LM13700</text>
<text x="186" y="44.1">U1B</text>
<text x="137.4" y="51.7" transform="rotate(-90 137.4 51.7)">GND</text>
<text x="204.6" y="51.3">10uF</text>
<text x="205.7" y="49">C1</text>
<text x="50.2" y="59.9">GND</text>
<text x="74.9" y="58">R5</text>
<text x="91.6" y="55.5">+</text>
<text x="115.4" y="56.8">C2</text>
<text x="115.4" y="59.2">1nF</text>
<text x="128.2" y="59.3">R9</text>
<text x="140.9" y="58">R6</text>
<text x="155.1" y="55.5">+</text>
<text x="177.6" y="56.8">C3</text>
<text x="177.6" y="59.2">1nF</text>
<text x="190.4" y="58">R7</text>
<text x="238.7" y="54.2">R8</text>
<text x="238.8" y="56.7">1k</text>
<text x="73.8" y="60.6">100k</text>
<text x="81.9" y="63.1">R10</text>
<text x="81.9" y="65.6">470</text>
<text x="127.4" y="61.8">1.8k</text>
<text x="139.8" y="60.6">100k</text>
<text x="145.4" y="63.1">R11</text>
<text x="145.4" y="65.6">470</text>
<text x="189.6" y="60.6">1.8k</text>
<text x="38.4" y="68.3">Hpass/Lpass</text>
<text x="46.2" y="66">SW1</text>
<text x="51.4" y="69.6">1</text>
<text x="52" y="68.3">Switch</text>
<text x="130.3" y="68.8">-12V</text>
<text x="192.6" y="67.5">-12V</text>
<text x="203.8" y="72">R13</text>
<text x="230.5" y="66.9">R12</text>
<text x="231.2" y="69.4">1k</text>
<text x="85.7" y="72.6">GND</text>
<text x="149.2" y="72.6">GND</text>
<text x="203.6" y="74.5">2.2k</text>
<text x="196.2" y="82.1">+</text>
<text x="237.5" y="80.9">Res1</text>
<text x="237.5" y="83.4">B100k</text>
<text x="98.4" y="88.5">R14</text>
<text x="136.9" y="86.6" transform="rotate(-90 136.9 86.6)">C4</text>
<text x="139.2" y="86.6" transform="rotate(-90 139.2 86.6)">1nF</text>
<text x="190.1" y="84.7">TL072</text>
<text x="191.1" y="87.2">U2A</text>
<text x="56.5" y="91.6">GND</text>
<text x="98.2" y="91">2.2k</text>
<text x="174" y="94.8">10k</text>
<text x="194.3" y="94.8">10k</text>
<text x="215.3" y="92.9">GND</text>
<text x="234.3" y="92.9">GND</text>
<text x="121.2" y="96.1">R15</text>
<text x="122" y="98.7">1k</text>
<text x="172.7" y="97.4">ResVol1</text>
<text x="184.7" y="98.7">GND</text>
<text x="191.8" y="97.4">ResLv1</text>
<text x="134.2" y="107.5">TL072</text>
<text x="135.2" y="105">U2B</text>
<text x="141.6" y="103.7">+</text>
<text x="149.2" y="106.9">GND</text>
<text x="172.7" y="104.4">1N4148</text>
<text x="175.2" y="106.7">D1</text>
<text x="182.9" y="104.4">1N4148</text>
<text x="185.3" y="106.7">D2</text>
<text x="193.1" y="104.4">1N4148</text>
<text x="195.5" y="106.7">D3</text>
<text x="43.2" y="112.6">J3</text>
<text x="63.8" y="113.1">J4</text>
<text x="95.3" y="111.4">BC559</text>
<text x="97.8" y="108.8">Q1</text>
<text x="121.7" y="110.1">Q2</text>
<text x="121.9" y="112.6">BC559</text>
<text x="175.2" y="112.6">D4</text>
<text x="185.3" y="112.6">D5</text>
<text x="195.5" y="112.6">D6</text>
<text x="224.5" y="112.6">jack</text>
<text x="224.9" y="110.1">J1</text>
<text x="247.4" y="112.6">jack</text>
<text x="247.8" y="110.1">J2</text>
<text x="35.6" y="115.2">Conn_CircuitBoard</text>
<text x="57.2" y="115.4">Conn_JackBoard</text>
<text x="64.7" y="116.6">1</text>
<text x="122.2" y="114">2</text>
<text x="172.7" y="115.2">1N4148</text>
<text x="182.9" y="115.2">1N4148</text>
<text x="193.1" y="115.2">1N4148</text>
<text x="94.6" y="122.1">GND</text>
<text x="167.6" y="122.8">CUTCV1</text>
<text x="167.6" y="125.3">B100k</text>
<text x="111.9" y="129.1">100k</text>
<text x="112.4" y="126.6">R17</text>
<text x="121.1" y="129.1">2.2k</text>
<text x="121.2" y="126.6">R18</text>
<text x="153" y="126.6">R16</text>
<text x="153.1" y="129.1">82k</text>
<text x="180.6" y="131.1">+12V</text>
<text x="224.5" y="129.1">jack</text>
<text x="224.9" y="126.6">J5</text>
<text x="231.8" y="128.4">GND</text>
<text x="254.6" y="128.4">GND</text>
<text x="35.1" y="136.9">ResOut</text>
<text x="35.6" y="135.5">Conn_CircuitBoard</text>
<text x="43.2" y="132.9">J6</text>
<text x="57.2" y="135.7">Conn_JackBoard</text>
<text x="63.8" y="133.4">J7</text>
<text x="67.3" y="136.9">ResOut</text>
<text x="115.1" y="136.1">-12V</text>
<text x="125.1" y="136.1">GND</text>
<text x="164.5" y="133.5">GND</text>
<text x="177.1" y="138">R19</text>
<text x="177.2" y="140.6">33k</text>
<text x="33.3" y="144.5" transform="rotate(-90 33.3 144.5)">-12V</text>
<text x="37.1" y="148.2" transform="rotate(-90 37.1 148.2)">GND</text>
<text x="73.8" y="148" transform="rotate(-90 73.8 148)">GND</text>
<text x="77.6" y="145.3" transform="rotate(-90 77.6 145.3)">-12V</text>
<text x="164.4" y="149.5">R20</text>
<text x="184.2" y="145.6">CUTOFF1</text>
<text x="184.2" y="148.2">B100k</text>
<text x="231.8" y="145">GND</text>
<text x="33.3" y="152.1" transform="rotate(-90 33.3 152.1)">+12V</text>
<text x="77.6" y="152.9" transform="rotate(-90 77.6 152.9)">+12V</text>
<text x="163.9" y="152">100k</text>
<text x="177.1" y="153.3">R21</text>
<text x="177.2" y="155.8">56k</text>
<text x="214.6" y="153">Filtre2</text>
<text x="26.9" y="161.6">+12V</text>
<text x="87.9" y="160.9">D7</text>
<text x="85.4" y="163.4">1N5819</text>
<text x="134.5" y="167.2">+12V</text>
<text x="179.9" y="162.7">-12V</text>
<text x="90.3" y="173.4" transform="rotate(-90 90.3 173.4)">GND</text>
<text x="100.1" y="171.1">C5</text>
<text x="100.1" y="173.5">10uF</text>
<text x="108" y="169.8">C6</text>
<text x="115.6" y="169.8">C7</text>
<text x="123.2" y="169.8">C8</text>
<text x="130.8" y="169.8">C9</text>
<text x="23.7" y="178.9" transform="rotate(-90 23.7 178.9)">V-</text>
<text x="23.7" y="174.4" transform="rotate(-90 23.7 174.4)">V+</text>
<text x="24.3" y="175">U1E</text>
<text x="24.3" y="177.3">LM13700</text>
<text x="36.4" y="178.9" transform="rotate(-90 36.4 178.9)">V-</text>
<text x="36.4" y="174.4" transform="rotate(-90 36.4 174.4)">V+</text>
<text x="37" y="175">U2C</text>
<text x="37" y="177.3">TL072</text>
<text x="108" y="174.9">100nF</text>
<text x="115.6" y="174.9">100nF</text>
<text x="123.2" y="174.9">100nF</text>
<text x="130.8" y="174.9">100nF</text>
<text x="137.3" y="179.7" transform="rotate(-90 137.3 179.7)">GND</text>
<text x="86.6" y="183.7">D14</text>
<text x="100.1" y="183.8">C10</text>
<text x="108" y="182.5">C11</text>
<text x="115.6" y="182.5">C12</text>
<text x="123.2" y="182.5">C13</text>
<text x="130.8" y="182.5">C14</text>
<text x="26.2" y="190.7">-12V</text>
<text x="84.8" y="186.3">1N5819</text>
<text x="100.1" y="186.2">10uF</text>
<text x="108" y="187.6">100nF</text>
<text x="115.6" y="187.6">100nF</text>
<text x="123.2" y="187.6">100nF</text>
<text x="130.8" y="187.6">100nF</text>
<text x="134.5" y="190.1">-12V</text>
<text x="68.1" y="192.4">Power</text>
<text x="72.7" y="194.7">J8</text>
<text x="74.9" y="192.4">Input</text>
</g>
<g font-size="1.8" fill="#0000c2">
<text x="128.3" y="22.6">&quot;MS20&quot;</text>
<text x="136.5" y="22.6">style</text>
<text x="142.1" y="22.6">Sallen</text>
<text x="149.2" y="22.6">key</text>
<text x="153.5" y="22.6">filter</text>
<text x="177.8" y="62.5">normalized</text>
<text x="177.8" y="64.5">to</text>
<text x="180.8" y="64.5">GND</text>
</g>
<g font-size="1.8" fill="#a90000">
<text x="89.5" y="49.3">4</text>
<text x="89.5" y="51.8">2</text>
<text x="102.2" y="51.8">5</text>
<text x="119.3" y="51.8">7</text>
<text x="152.4" y="49.3">13</text>
<text x="152.4" y="51.8">15</text>
<text x="165.1" y="51.8">12</text>
<text x="183.5" y="51.8">10</text>
<text x="89.5" y="54.4">3</text>
<text x="102.2" y="54.4">1</text>
<text x="125.7" y="54.4">8</text>
<text x="152.4" y="54.4">14</text>
<text x="165.1" y="54.4">16</text>
<text x="190.4" y="54.4">9</text>
<text x="43.7" y="72.1">2</text>
<text x="51.4" y="74.7">3</text>
<text x="198.7" y="75.9">2</text>
<text x="43.7" y="82.3">5</text>
<text x="51.4" y="79.8">4</text>
<text x="186" y="78.5">1</text>
<text x="198.7" y="81">3</text>
<text x="236" y="78.8" transform="rotate(-90 236 78.8)">3</text>
<text x="51.4" y="84.8">6</text>
<text x="236" y="85.2" transform="rotate(-90 236 85.2)">1</text>
<text x="172.6" y="93.7">1</text>
<text x="176.3" y="91.5" transform="rotate(-90 176.3 91.5)">2</text>
<text x="179" y="93.7">3</text>
<text x="191.7" y="93.7">1</text>
<text x="195.3" y="91.5" transform="rotate(-90 195.3 91.5)">2</text>
<text x="198" y="93.7">3</text>
<text x="131.4" y="100.1">7</text>
<text x="144.1" y="97.5">6</text>
<text x="144.1" y="102.6">5</text>
<text x="103.9" y="111.2" transform="rotate(-90 103.9 111.2)">1</text>
<text x="117.9" y="111.2" transform="rotate(-90 117.9 111.2)">3</text>
<text x="43.1" y="116.6">1</text>
<text x="43.1" y="119.1">2</text>
<text x="64.7" y="119.1">2</text>
<text x="98.7" y="114">2</text>
<text x="103.9" y="118.8" transform="rotate(-90 103.9 118.8)">3</text>
<text x="117.9" y="118.8" transform="rotate(-90 117.9 118.8)">1</text>
<text x="228.6" y="115.3">TN</text>
<text x="229.3" y="117.9">T</text>
<text x="251.5" y="115.3">TN</text>
<text x="252.1" y="117.9">T</text>
<text x="43.1" y="121.7">3</text>
<text x="43.1" y="124.2">4</text>
<text x="64.7" y="121.7">3</text>
<text x="64.7" y="124.2">4</text>
<text x="162.5" y="122.9">2</text>
<text x="166.1" y="120.7" transform="rotate(-90 166.1 120.7)">3</text>
<text x="229.2" y="120.4">S</text>
<text x="252" y="120.4">S</text>
<text x="43.1" y="126.7">5</text>
<text x="43.1" y="129.3">6</text>
<text x="64.7" y="126.7">5</text>
<text x="64.7" y="129.3">6</text>
<text x="166.1" y="127.1" transform="rotate(-90 166.1 127.1)">1</text>
<text x="228.6" y="131.8">TN</text>
<text x="43.1" y="136.9">1</text>
<text x="64.7" y="136.9">1</text>
<text x="229.2" y="136.9">S</text>
<text x="229.3" y="134.4">T</text>
<text x="43.1" y="139.4">2</text>
<text x="43.1" y="142">3</text>
<text x="64.7" y="139.4">2</text>
<text x="64.7" y="142">3</text>
<text x="182.6" y="143.6" transform="rotate(-90 182.6 143.6)">3</text>
<text x="43.1" y="144.5">4</text>
<text x="43.1" y="147.1">5</text>
<text x="43.1" y="149.6">6</text>
<text x="64.7" y="144.5">4</text>
<text x="64.7" y="147.1">5</text>
<text x="64.7" y="149.6">6</text>
<text x="179" y="145.8">2</text>
<text x="182.6" y="149.9" transform="rotate(-90 182.6 149.9)">1</text>
<text x="73" y="166.1">10</text>
<text x="22.6" y="170.9" transform="rotate(-90 22.6 170.9)">11</text>
<text x="35.3" y="170.3" transform="rotate(-90 35.3 170.3)">8</text>
<text x="73.6" y="173.7">7</text>
<text x="73.6" y="171.2">8</text>
<text x="73.6" y="168.7">9</text>
<text x="73.6" y="178.8">5</text>
<text x="73.6" y="176.3">6</text>
<text x="22.6" y="181.7" transform="rotate(-90 22.6 181.7)">6</text>
<text x="35.3" y="181.7" transform="rotate(-90 35.3 181.7)">4</text>
<text x="73.6" y="183.9">3</text>
<text x="73.6" y="181.4">4</text>
<text x="73.6" y="189">1</text>
<text x="73.6" y="186.4">2</text>
</g>
<g font-size="1.8" fill="#0f0f0f">
<text x="60.3" y="54.3">LPass</text>
<text x="231.6" y="54.3">Out1</text>
<text x="254" y="58.2">FilterOut</text>
<text x="175" y="65.7" transform="rotate(-90 175 65.7)">HPass</text>
<text x="37.5" y="72.1">LPass</text>
<text x="62.2" y="77.2">FilterIn</text>
<text x="37.2" y="82.3">HPass</text>
<text x="225.6" y="81">ResOut 2</text>
<text x="35.9" y="119.1">HPass</text>
<text x="36.2" y="116.6">LPass</text>
<text x="67.3" y="116.6">LPass</text>
<text x="67.3" y="119.1">HPass</text>
<text x="159.5" y="116.6">CVIn</text>
<text x="238.8" y="117.8">CVIn</text>
<text x="257.8" y="117.8">FilterOut</text>
<text x="37.3" y="124.2">Out1</text>
<text x="67.3" y="124.2">Out1</text>
<text x="141.4" y="122.9">Cutoff</text>
<text x="36" y="129.3">Cutoff</text>
<text x="67.3" y="129.3">Cutoff</text>
<text x="234.9" y="134.4">FilterIn</text>
</g>
<g font-size="1.8" fill="#725600">
<text x="214.6" y="164.9">File:</text>
<text x="219.9" y="164.9">Filtre2.kicad_sch</text>
</g>
<g font-size=".7" fill="#006464">
<text x="91.6" y="52.6">DIODE_BIAS</text>
<text x="155.1" y="52.6">DIODE_BIAS</text>
</g>
</svg>
